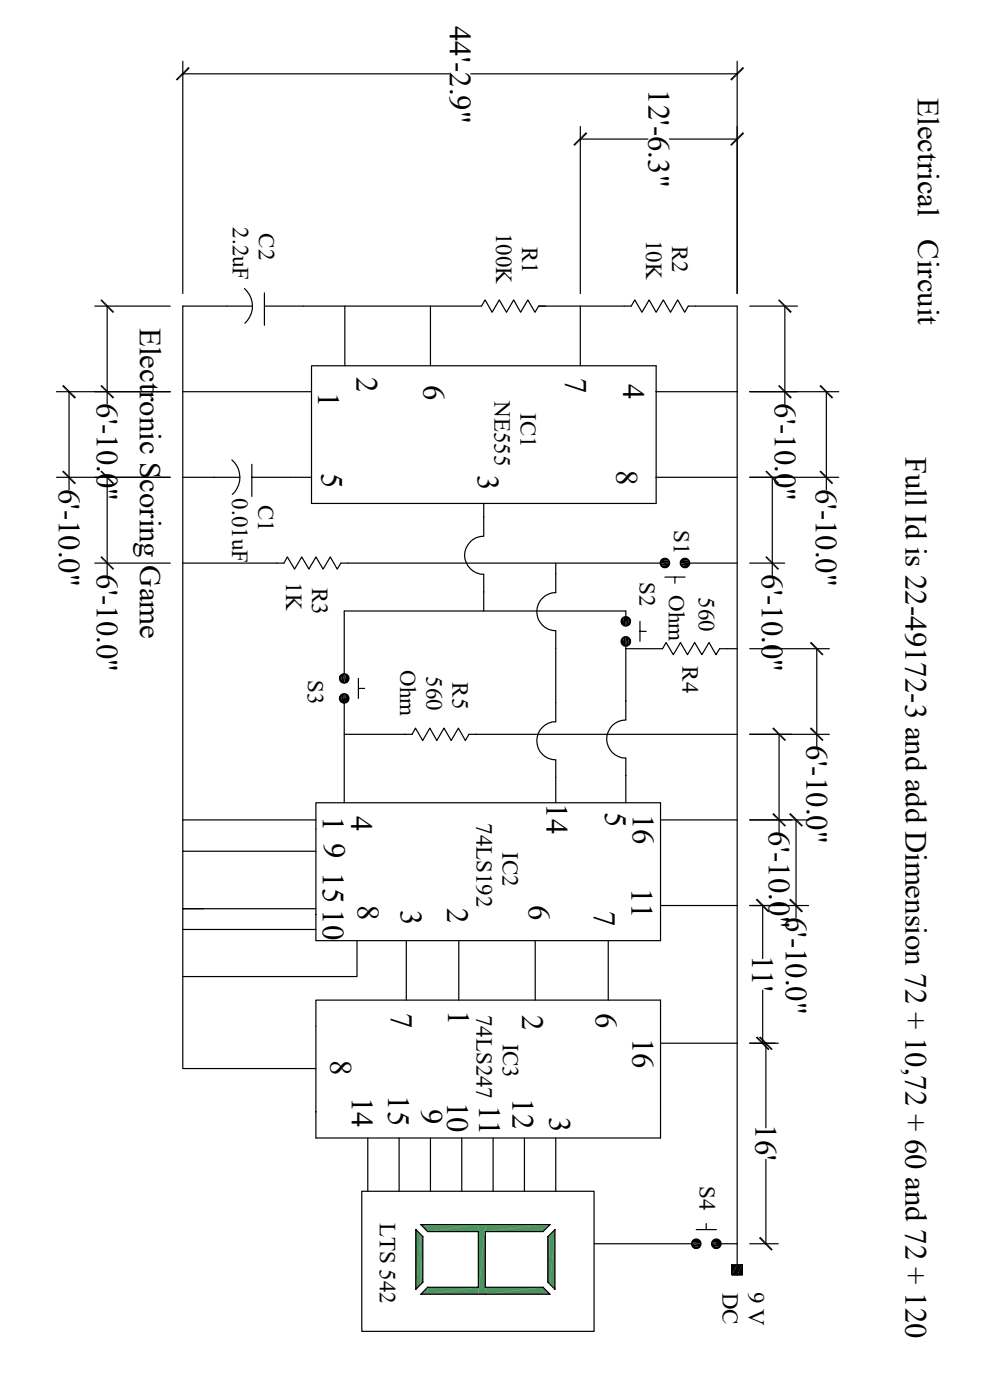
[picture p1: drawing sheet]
<svg xmlns="http://www.w3.org/2000/svg" width="210mm" height="297mm" viewBox="0 0 210 297" stroke-linecap="round" stroke-linejoin="round" font-family="sans-serif">
<g fill="none" stroke="#000" stroke-width=".25">
<path d="M51.9 61.2a4.9 4.9 0 0 1 0 7.4M53.6 64.9h-14.8v54.6M56.1 64.9h46.1l.7-1.3 1.5 2.7 1.5-2.7 1.5 2.7 1.6-2.7 1.4 2.7 1.6-2.7 1.5 2.7 .8-1.4h19.6l.8-1.3 1.5 2.7 1.5-2.7 1.5 2.7 1.5-2.7 1.5 2.7 1.6-2.7 1.4 2.7 .8-1.4h10.4v18.2M56.1 62.1v6.9M66.1 77.6h73.1v29.2h-73.1zM73.2 64.9v12.7M91.3 64.9v12.7M114.3 64.9h1.4M123.1 64.9v12.7M38.8 83.1h27.3M49.2 97.6a4.9 4.9 0 0 1 .1 7.3M53.4 98.5v6.8"/>
<path d="M139.2 83.1h17.2M156.4 83.1v109M38.8 101.3h12.1M38.8 119.5v54.4M53.4 101.3h12.7M66.3 119.5l-.8 1.2-1.5-2.5-1.5 2.5-1.5-2.5-.8 1.3h-21.4M66.3 119.5l.7-1.3 1.5 2.5 1.6-2.5 1.4 2.5 .8-1.2h67.7M139.2 101.3h17.2M145.3 119.5h11.1M141.1 122.4h4.2M143.2 122.4v1.3M76 143.9v4.3"/>
<path d="M76 146h1.3M38.8 173.9h28.2M38.8 173.9v6.7h28.2M67 170.3h73.1v29.3h-73.1zM140.1 173.9h16.3M38.8 180.6v12.2h28.2M38.8 197.2v10h36.9v-7.6M43.2 192.8h-4.4v4.4h28.2M140.1 192.1h16.3M156.4 192.1v29.2M67 212.2h73.1v29.2h-73.1zM76.8 252.7h49.2v29.7h-49.2z"/>
<circle cx="141.1" cy="119.5" r="1.01"/>
<circle cx="145.3" cy="119.5" r="1"/>
<circle cx="73" cy="148.2" r="1.01"/>
<circle cx="73" cy="143.9" r="1.02"/>
</g>
<g fill="#000">
<path d="M140.7 118.5h.7zM140.3 118.7h1.5zM140.7 118.5h.7l.4 .2zM140.3 118.7l.4-.2 1.1 .2zM140.1 119.8h1.9zM140 119.5l2 .3h-1.9zM140.1 119h1.9zM140.3 118.7h1.5l.2 .3zM140.3 118.7l1.7 .3h-1.9zM140.1 119h1.9l.1 .5zM144.9 118.5h.8zM145.3 118.4l.4 .1z"/>
<path d="M144.6 118.7h1.4zM144.9 118.5h.8l.3 .2zM144.6 118.7l.3-.2 1.1 .2zM144.4 119.8h1.9zM144.3 119.5h2v.3zM144.3 119.5l2 .3h-1.9zM144.4 119h1.9zM144.6 118.7h1.4l.3 .3zM144.6 118.7l1.7 .3h-1.9zM144.4 119h1.9v.5zM144.4 119l1.9 .5h-2zM140.7 120.4h.7z"/>
<path d="M140.3 120.1h1.5l-.4 .3zM140.3 120.1l1.1 .3h-.7zM140.3 120.1h1.5zM140.1 119.8h1.9l-.2 .3zM140.1 119.8l1.7 .3h-1.5zM144.9 120.4h.8zM144.9 120.4h.4zM144.6 120.1h1.4l-.3 .3zM144.6 120.1l1.1 .3h-.8zM144.6 120.1h1.4zM144.4 119.8h1.9l-.3 .3zM144.4 119.8l1.6 .3h-1.4z"/>
<path d="M72.1 143.5v.8zM72.1 147.8v.7zM72.1 143.5l-.1 .4zM72.3 143.2v1.5zM72.3 147.4v1.5zM72.3 143.2l-.2 1.1v-.8zM72.3 143.2v1.5l-.2-.4zM72.3 147.4l-.2 1.1v-.7zM72.3 147.4v1.5l-.2-.4zM72.6 143v1.9zM72.6 147.2v1.9zM72.3 143.2l.3-.2-.3 1.7z"/>
<path d="M72.6 143v1.9l-.3-.2zM72.3 147.4l.3-.2-.3 1.7zM72.6 147.2v1.9l-.3-.2zM72.6 143l.4-.1-.4 2zM72.6 147.2h.4l-.4 1.9zM73.4 143v1.9zM73.4 147.2v1.9zM73.4 143v1.9h-.4zM73.4 147.2v1.9l-.4 .1zM73.7 143.2v1.5zM73.7 147.4v1.5zM73.4 143l.3 .2-.3 1.7z"/>
<path d="M73.7 143.2v1.5l-.3 .2zM73.4 147.2l.3 .2-.3 1.7zM73.7 147.4v1.5l-.3 .2zM74 143.5v.8zM74 147.8v.7zM73.7 143.2l.3 .3-.3 1.2zM74 143.5v.8l-.3 .4zM73.7 147.4l.3 .4-.3 1.1zM74 147.8v.7l-.3 .4zM74 143.9v.4z"/>
</g>
<path d="M140 119.7h2.1M72.8 142.9v2M72.8 147.2v2M73.2 142.9v2M73.2 147.2v2" fill="none" stroke="#000" stroke-width=".38"/>
<path d="M140 119.3h2.1" fill="none" stroke="#000" stroke-width=".42"/>
<path d="M117.7 260.9v12.6" fill="none" stroke="#4a955d" stroke-width=".21"/>
<g fill="#4a955d">
<path d="M116.7 261.9l1-1-1 11.6z"/>
<path d="M117.7 260.9v12.6l-1-1z"/>
<path d="M116.2 259.8h.5l-.5 .4z"/>
</g>
<path d="M116.5 261.9v10.6" fill="none" stroke="#4a955d" stroke-width=".42"/>
<path d="M116.2 274.1l.5 .5h-.5z" fill="#4a955d"/>
<path d="M116.2 262.3v9.7" fill="none" stroke="#4a955d" stroke-width=".21"/>
<g fill="#4a955d">
<path d="M115.2 259.8h1l-1 1.5z"/>
<path d="M116.2 259.8v.4l-1 1.1z"/>
<path d="M115.2 273.1l1 1-1 .5z"/>
<path d="M115.2 274.6l1-.5v.5z"/>
<path d="M103 259.8h12.2l-12.2 1.5z"/>
<path d="M103 261.3l12.2-1.5v1.5z"/>
<path d="M103 273.1h12.2l-12.2 1.5z"/>
<path d="M103 274.6l12.2-1.5v1.5z"/>
</g>
<path d="M103 261.3v11.8" fill="none" stroke="#4a955d" stroke-width=".21"/>
<g fill="#4a955d">
<path d="M101.5 259.8h1.5l-1.5 14.8z"/>
<path d="M103 259.8v14.8h-1.5z"/>
</g>
<path d="M101.5 261.3v11.8" fill="none" stroke="#4a955d" stroke-width=".21"/>
<g fill="#4a955d">
<path d="M90.7 259.8h10.8l-10.8 1.5z"/>
<path d="M90.7 261.3l10.8-1.5v1.5z"/>
<path d="M90.7 273.1h10.8l-10.8 1.5z"/>
<path d="M90.7 274.6l10.8-1.5v1.5z"/>
<path d="M89.7 259.8h1l-1 .4z"/>
<path d="M89.7 260.2l1-.4v1.5z"/>
<path d="M89.7 274.1l1-1-1 1.5z"/>
<path d="M90.7 273.1v1.5h-1z"/>
</g>
<path d="M89.7 262.3v9.7" fill="none" stroke="#4a955d" stroke-width=".21"/>
<path d="M89.3 259.8h.4v.4z" fill="#4a955d"/>
<path d="M89.5 261.9v10.6" fill="none" stroke="#4a955d" stroke-width=".42"/>
<g fill="#4a955d">
<path d="M89.7 274.1v.5h-.4z"/>
<path d="M88.2 260.9l1.1 1-1.1 11.6z"/>
<path d="M89.3 261.9v10.6l-1.1 1z"/>
</g>
<path d="M88.2 260.9v12.6" fill="none" stroke="#4a955d" stroke-width=".21"/>
<g fill="none" stroke="#000" stroke-width=".25">
<path d="M38.8 13v49.3M38.8 15.7h56.5M99.9 15.7h56.5M156.4 13v49.3M123.1 26.8v35.5M123.1 29.5h14.4M142 29.5h14.4M20.1 64.9h16M22.7 64.9v20.9M159 64.9h10.2M166.5 64.9v20.9M12 83.1h24.1"/>
<path d="M14.6 83.1v20.8M159 83.1h18.9M175.3 83.1v20.8M12 101.3h24.1M20.1 119.5h16M22.7 101.3v20.8M102.6 106.8v6.9a4 4 0 0 0-4 4.1 4 4 0 0 0 4 4v7.8M117.9 119.5v6.2a4 4 0 0 0-4 4.1 4 4 0 0 0 4 4v19.3a4 4 0 0 0-4 4.1 4 4 0 0 0 4 4v9.1M159 101.3h18.9M159 119.5h7.5M163.8 101.3v20.8M132.8 137.1v15.6a4 4 0 0 0-4.1 4.1 4 4 0 0 0 4.1 4v9.5"/>
<path d="M132.8 131.8v-2.2h-59.8v13.3M132.8 137.6h7.7l.8-1.3 1.5 2.6 1.6-2.6 1.4 2.6 1.6-2.6 1.5 2.6 1.5-2.6 1.5 2.6 .8-1.3h3.7M135.8 131.8v4.3M135.8 133.9h1.3M159 137.6h16.9M173.3 137.6v20.8M73 155.8h14.4l.7-1.3 1.6 2.6 1.5-2.6 1.5 2.6 1.5-2.6 1.5 2.6 1.5-2.6 1.5 2.6 .8-1.3h56.9M73 148.2v22.1M159 155.8h16.9M165.3 155.8v20.8M159 173.9h12.5M168.9 173.9v20.9"/>
<path d="M86.2 199.6v12.6M97.3 199.6v12.6M113.5 199.6v12.6M129 199.6v12.6M159 192.1h12.5M161.8 192.1v11.3M38.8 207.2v19.5h28.2M161.8 210.1v11.2M140.1 221.3h16.3v42.6h-4.4M162.5 221.3v18M165.1 221.3h-6.1M78 241.4v11.3"/>
<path d="M84.7 241.4v11.3M89.3 259.8h27.4l-1.5 1.5h-12.2v11.8h12.2l1.5 1.5h-27.4l1.4-1.5h10.8v-11.8h-10.8zM91.3 241.4v11.3M98 241.4v11.3M104.6 241.4v11.3M111.3 241.4v11.3M117.9 241.4v11.3M149.8 259.6v1.3M162.5 246v17.9M88.2 260.9l1.5 1.4v9.7l-1.5 1.5zM117.7 260.9v12.6l-1.5-1.5v-9.7zM126 263.9h20.7"/>
<path d="M147.7 260.9h4.3M155.3 268.3h2.2v2.2h-2.2zM156.4 263.9v6.6M159 263.9h6.1"/>
<circle cx="132.7" cy="131.8" r="1.01"/>
<circle cx="132.8" cy="136.1" r="1"/>
<circle cx="147.7" cy="263.9" r="1.01"/>
<circle cx="151.9" cy="263.9" r="1"/>
</g>
<g fill="#000">
<path d="M40 14.2l-2.4 2.9-.3-.3zM40 14.2l.3 .3-2.7 2.6zM154.9 16.8l2.7-2.6-2.4 2.9zM157.6 14.2l.3 .3-2.7 2.6zM121.6 30.7l2.7-2.7-2.4 2.9zM124.3 28l.3 .3-2.7 2.6zM154.9 30.7l2.7-2.7-2.4 2.9zM157.6 28l.3 .3-2.7 2.6zM21.3 63.8l2.9 2.3-.2 .3zM21.5 63.5l2.7 2.6-2.9-2.3zM165.1 63.8l2.9 2.3-.3 .3zM165.3 63.5l2.7 2.6-2.9-2.3z"/>
<path d="M13.2 100.1l.3-.3 2.6 2.7zM13.2 81.9l2.9 2.4-.3 .3zM13.2 81.9l.3-.2 2.6 2.6zM21.3 81.9l2.9 2.4-.2 .3zM21.3 81.9l.2-.2 2.7 2.6zM165.1 81.9l2.9 2.4-.3 .3zM165.3 81.7l2.7 2.6-2.9-2.4zM173.8 100.1l.3-.3 2.6 2.6zM173.8 81.9l2.9 2.4-.2 .3zM173.8 81.9l.3-.2 2.6 2.6zM13.2 100.1l2.9 2.4-.3 .2zM21.3 118.2l2.9 2.4-.2 .3z"/>
<path d="M21.3 118.2l.2-.2 2.7 2.6zM21.3 100.1l2.9 2.4-.2 .2zM21.3 100.1l.2-.3 2.7 2.7zM162.3 118.2l3 2.4-.3 .3zM162.3 118.2l.3-.2 2.7 2.6zM162.3 100.1l3 2.3-.3 .3zM162.3 100.1l.3-.3 2.7 2.6zM173.8 100.1l2.9 2.3-.2 .3zM131.8 131.4v.8zM131.8 135.7v.8zM131.8 131.4l-.1 .4zM132 131.1v1.4z"/>
<path d="M132 135.4v1.4zM132 131.1l-.2 1.1v-.8zM132 131.1v1.4l-.2-.3zM132 135.4l-.2 1.1v-.8zM132 135.4v1.4l-.2-.3zM132.4 130.9v1.9zM132.4 135.1v1.9zM132 131.1l.4-.2-.4 1.6zM132.4 130.9v1.9l-.4-.3zM132 135.4l.4-.3-.4 1.7zM132.4 135.1v1.9l-.4-.2zM132.4 130.9l.4-.1-.4 2z"/>
<path d="M132.4 135.1l.4-.1-.4 2zM133.1 130.9v1.9zM133.1 135.1v1.9zM133.1 130.9v1.9h-.3zM133.1 135.1v1.9l-.3 .1zM133.5 131.1v1.4zM133.5 135.4v1.4zM133.1 130.9l.4 .2-.4 1.7zM133.5 131.1v1.4l-.4 .3zM133.1 135.1l.4 .3-.4 1.6zM133.5 135.4v1.4l-.4 .2zM133.7 131.4v.8z"/>
<path d="M133.7 135.7v.8zM133.5 131.1l.2 .3-.2 1.1zM133.7 131.4v.8l-.2 .3zM133.5 135.4l.2 .3-.2 1.1zM133.7 135.7v.8l-.2 .3zM133.8 131.8l-.1 .4zM171.8 136.4l2.9 2.4-.2 .3zM171.8 136.4l.3-.3 2.6 2.7zM163.8 154.6l3 2.4-.3 .2zM164.1 154.3l2.7 2.7-3-2.4zM171.8 154.6l2.9 2.4-.2 .2zM171.8 154.6l.3-.3 2.6 2.7z"/>
<path d="M163.8 172.8l3 2.3-.3 .3zM164.1 172.5l2.7 2.6-3-2.3zM167.4 172.8l2.9 2.3-.2 .3zM167.4 172.8l.3-.3 2.6 2.6zM160.3 190.9l2.9 2.4-.2 .3zM160.3 190.9l.3-.3 2.6 2.7zM167.4 190.9l2.9 2.4-.2 .3zM167.4 190.9l.3-.3 2.6 2.7zM160.3 220.1l.3-.2 2.6 2.6zM160.3 220.1l2.9 2.4-.2 .3zM161 220.1l2.9 2.4-.2 .3zM161 220.1l.3-.2 2.6 2.6z"/>
<path d="M146.7 263.9l1.9 .3h-1.8zM146.8 263.5h1.8zM146.8 263.5h1.8l.1 .4zM146.8 264.2h1.8zM146.8 264.2l1.6 .4h-1.4zM146.8 264.2h1.8l-.2 .4zM147 263.1h1.4zM147 263.1l1.6 .4h-1.8zM147 263.1h1.4l.2 .4zM147 264.6h1.4zM147 264.6l1.1 .2h-.8zM147 264.6h1.4l-.3 .2z"/>
<path d="M147.3 262.9h.8zM147 263.1l.3-.2 1.1 .2zM147.3 262.9h.8l.3 .2zM147.3 264.8h.8zM147.3 264.8l.4 .1zM147.7 262.8l.4 .1zM151 263.9l1.9 .3h-1.9zM151 263.9h2l-.1 .3zM151 263.5h1.9zM151 263.5l2 .4h-2zM151 263.5h1.9l.1 .4zM151 264.2h1.9z"/>
<path d="M151 264.2l1.7 .4h-1.4zM151 264.2h1.9l-.2 .4zM151.3 263.1h1.4zM151.3 263.1l1.6 .4h-1.9zM151.3 263.1h1.4l.2 .4zM151.3 264.6h1.4zM151.3 264.6l1.1 .2h-.8zM151.3 264.6h1.4l-.3 .2zM151.6 262.9h.8zM151.3 263.1l.3-.2 1.1 .2zM151.6 262.9h.8l.3 .2zM151.6 264.8h.8z"/>
<path d="M155.3 268.3v1.1zM155.3 269.4v1.1zM155.3 268.3h1.1l-1.1 2.2zM156.4 268.3v2.2h-1.1zM157.5 268.3v1.1zM157.5 269.4v1.1zM156.4 268.3h1.1l-1.1 2.2zM157.5 268.3v2.2h-1.1zM161 262.7l2.9 2.3-.2 .3zM161.3 262.4l2.6 2.6-2.9-2.3z"/>
</g>
<path d="M132.6 130.8v2M132.6 135v2.1M132.9 130.8v2M132.9 135v2.1M146.7 263.7h2M146.7 264.1h2" fill="none" stroke="#000" stroke-width=".38"/>
<g font-size="6.5">
<text x="95.4" y="5.4" transform="rotate(90 95.4 5.4)">44'-2.9&quot;</text>
<text x="137.6" y="19" transform="rotate(90 137.6 19)">12'-6.3&quot;</text>
<text x="194.7" y="20.9" transform="rotate(90 194.7 20.9)">Electrical</text>
<text x="194.7" y="50.8" transform="rotate(90 194.7 50.8)">Circuit</text>
<text x="29.7" y="69.6" transform="rotate(90 29.7 69.6)">Electronic Scoring Game</text>
<text x="67.5" y="83.2" transform="rotate(90 67.5 83.2)">1</text>
<text x="75.7" y="80.1" transform="rotate(90 75.7 80.1)">2</text>
<text x="89.8" y="81.7" transform="rotate(90 89.8 81.7)">6</text>
<text x="119.9" y="80.2" transform="rotate(90 119.9 80.2)">7</text>
<text x="132.2" y="81.4" transform="rotate(90 132.2 81.4)">4</text>
<text x="20.6" y="85.5" transform="rotate(90 20.6 85.5)">6'-10.0&quot;</text>
<text x="164.3" y="85.5" transform="rotate(90 164.3 85.5)">6'-10.0&quot;</text>
<text x="68.2" y="100.3" transform="rotate(90 68.2 100.3)">5</text>
<text x="101.3" y="100.7" transform="rotate(90 101.3 100.7)">3</text>
<text x="130.8" y="99.7" transform="rotate(90 130.8 99.7)">8</text>
<text x="192.1" y="96.9" transform="rotate(90 192.1 96.9)">Full Id is 22-49172-3 and add Dimension 72 + 10,72 + 60 and 72 + 120</text>
<text x="12.5" y="103.7" transform="rotate(90 12.5 103.7)">6'-10.0&quot;</text>
<text x="173.1" y="103.7" transform="rotate(90 173.1 103.7)">6'-10.0&quot;</text>
<text x="20.6" y="121.8" transform="rotate(90 20.6 121.8)">6'-10.0&quot;</text>
<text x="161.6" y="121.8" transform="rotate(90 161.6 121.8)">6'-10.0&quot;</text>
<text x="171.1" y="158.2" transform="rotate(90 171.1 158.2)">6'-10.0&quot;</text>
<text x="68.5" y="173.1" transform="rotate(90 68.5 173.1)">1</text>
<text x="74.5" y="173.1" transform="rotate(90 74.5 173.1)">4</text>
<text x="115.9" y="170.4" transform="rotate(90 115.9 170.4)">14</text>
<text x="128.4" y="172.2" transform="rotate(90 128.4 172.2)">5</text>
<text x="134.3" y="172.6" transform="rotate(90 134.3 172.6)">16</text>
<text x="68.8" y="178.9" transform="rotate(90 68.8 178.9)">9</text>
<text x="163.1" y="176.3" transform="rotate(90 163.1 176.3)">6'-10.0&quot;</text>
<text x="68.5" y="185.1" transform="rotate(90 68.5 185.1)">15</text>
<text x="75.9" y="192" transform="rotate(90 75.9 192)">8</text>
<text x="112.2" y="192" transform="rotate(90 112.2 192)">6</text>
<text x="134" y="188.3" transform="rotate(90 134 188.3)">11</text>
<text x="68.5" y="192.9" transform="rotate(90 68.5 192.9)">10</text>
<text x="85" y="193" transform="rotate(90 85 193)">3</text>
<text x="94.9" y="192.7" transform="rotate(90 94.9 192.7)">2</text>
<text x="126.1" y="193.3" transform="rotate(90 126.1 193.3)">7</text>
<text x="166.7" y="194.5" transform="rotate(90 166.7 194.5)">6'-10.0&quot;</text>
<text x="159.6" y="202.6" transform="rotate(90 159.6 202.6)">11'</text>
<text x="83" y="214.9" transform="rotate(90 83 214.9)">7</text>
<text x="95.1" y="214.2" transform="rotate(90 95.1 214.2)">1</text>
<text x="110.8" y="215.4" transform="rotate(90 110.8 215.4)">2</text>
<text x="126.4" y="214.9" transform="rotate(90 126.4 214.9)">6</text>
<text x="134.2" y="220.1" transform="rotate(90 134.2 220.1)">16</text>
<text x="70.1" y="224.9" transform="rotate(90 70.1 224.9)">8</text>
<text x="74.6" y="232.7" transform="rotate(90 74.6 232.7)">14</text>
<text x="82.3" y="232.4" transform="rotate(90 82.3 232.4)">15</text>
<text x="94.9" y="233.7" transform="rotate(90 94.9 233.7)">10</text>
<text x="108.8" y="233" transform="rotate(90 108.8 233)">12</text>
<text x="89.4" y="235.2" transform="rotate(90 89.4 235.2)">9</text>
<text x="101.6" y="234.4" transform="rotate(90 101.6 234.4)">11</text>
<text x="116.5" y="236.9" transform="rotate(90 116.5 236.9)">3</text>
<text x="160.3" y="238.5" transform="rotate(90 160.3 238.5)">16'</text>
</g>
<g font-size="4.9">
<text x="49.4" y="48.2" transform="rotate(90 49.4 48.2)">2.2uF</text>
<text x="54.9" y="49.5" transform="rotate(90 54.9 49.5)">C2</text>
<text x="105.2" y="49.4" transform="rotate(90 105.2 49.4)">100K</text>
<text x="110.7" y="52.4" transform="rotate(90 110.7 52.4)">R1</text>
<text x="137.1" y="50.9" transform="rotate(90 137.1 50.9)">10K</text>
<text x="142.6" y="52.1" transform="rotate(90 142.6 52.1)">R2</text>
<text x="104.9" y="85.1" transform="rotate(90 104.9 85.1)">NE555</text>
<text x="110.4" y="87.6" transform="rotate(90 110.4 87.6)">IC1</text>
<text x="49.2" y="105.7" transform="rotate(90 49.2 105.7)">0.01uF</text>
<text x="54.7" y="107.1" transform="rotate(90 54.7 107.1)">C1</text>
<text x="142.9" y="112.4" transform="rotate(90 142.9 112.4)">S1</text>
<text x="60.7" y="123.5" transform="rotate(90 60.7 123.5)">1K</text>
<text x="66.3" y="124.7" transform="rotate(90 66.3 124.7)">R3</text>
<text x="135.7" y="123.6" transform="rotate(90 135.7 123.6)">S2</text>
<text x="141.9" y="126.3" transform="rotate(90 141.9 126.3)">Ohm</text>
<text x="148.3" y="126.7" transform="rotate(90 148.3 126.7)">560</text>
<text x="84.9" y="142.1" transform="rotate(90 84.9 142.1)">Ohm</text>
<text x="90.5" y="143.5" transform="rotate(90 90.5 143.5)">560</text>
<text x="144.8" y="141.4" transform="rotate(90 144.8 141.4)">R4</text>
<text x="65.3" y="144.2" transform="rotate(90 65.3 144.2)">S3</text>
<text x="96" y="144.7" transform="rotate(90 96 144.7)">R5</text>
<text x="101" y="174.6" transform="rotate(90 101 174.6)">74LS192</text>
<text x="106.6" y="180.7" transform="rotate(90 106.6 180.7)">IC2</text>
<text x="101.1" y="215.3" transform="rotate(90 101.1 215.3)">74LS247</text>
<text x="106.6" y="221.4" transform="rotate(90 106.6 221.4)">IC3</text>
<text x="148.4" y="251.7" transform="rotate(90 148.4 251.7)">S4</text>
<text x="80.6" y="259.4" transform="rotate(90 80.6 259.4)">LTS 542</text>
<text x="153.2" y="274.2" transform="rotate(90 153.2 274.2)">DC</text>
<text x="158.8" y="274.1" transform="rotate(90 158.8 274.1)">9 V</text>
</g>
</svg>
